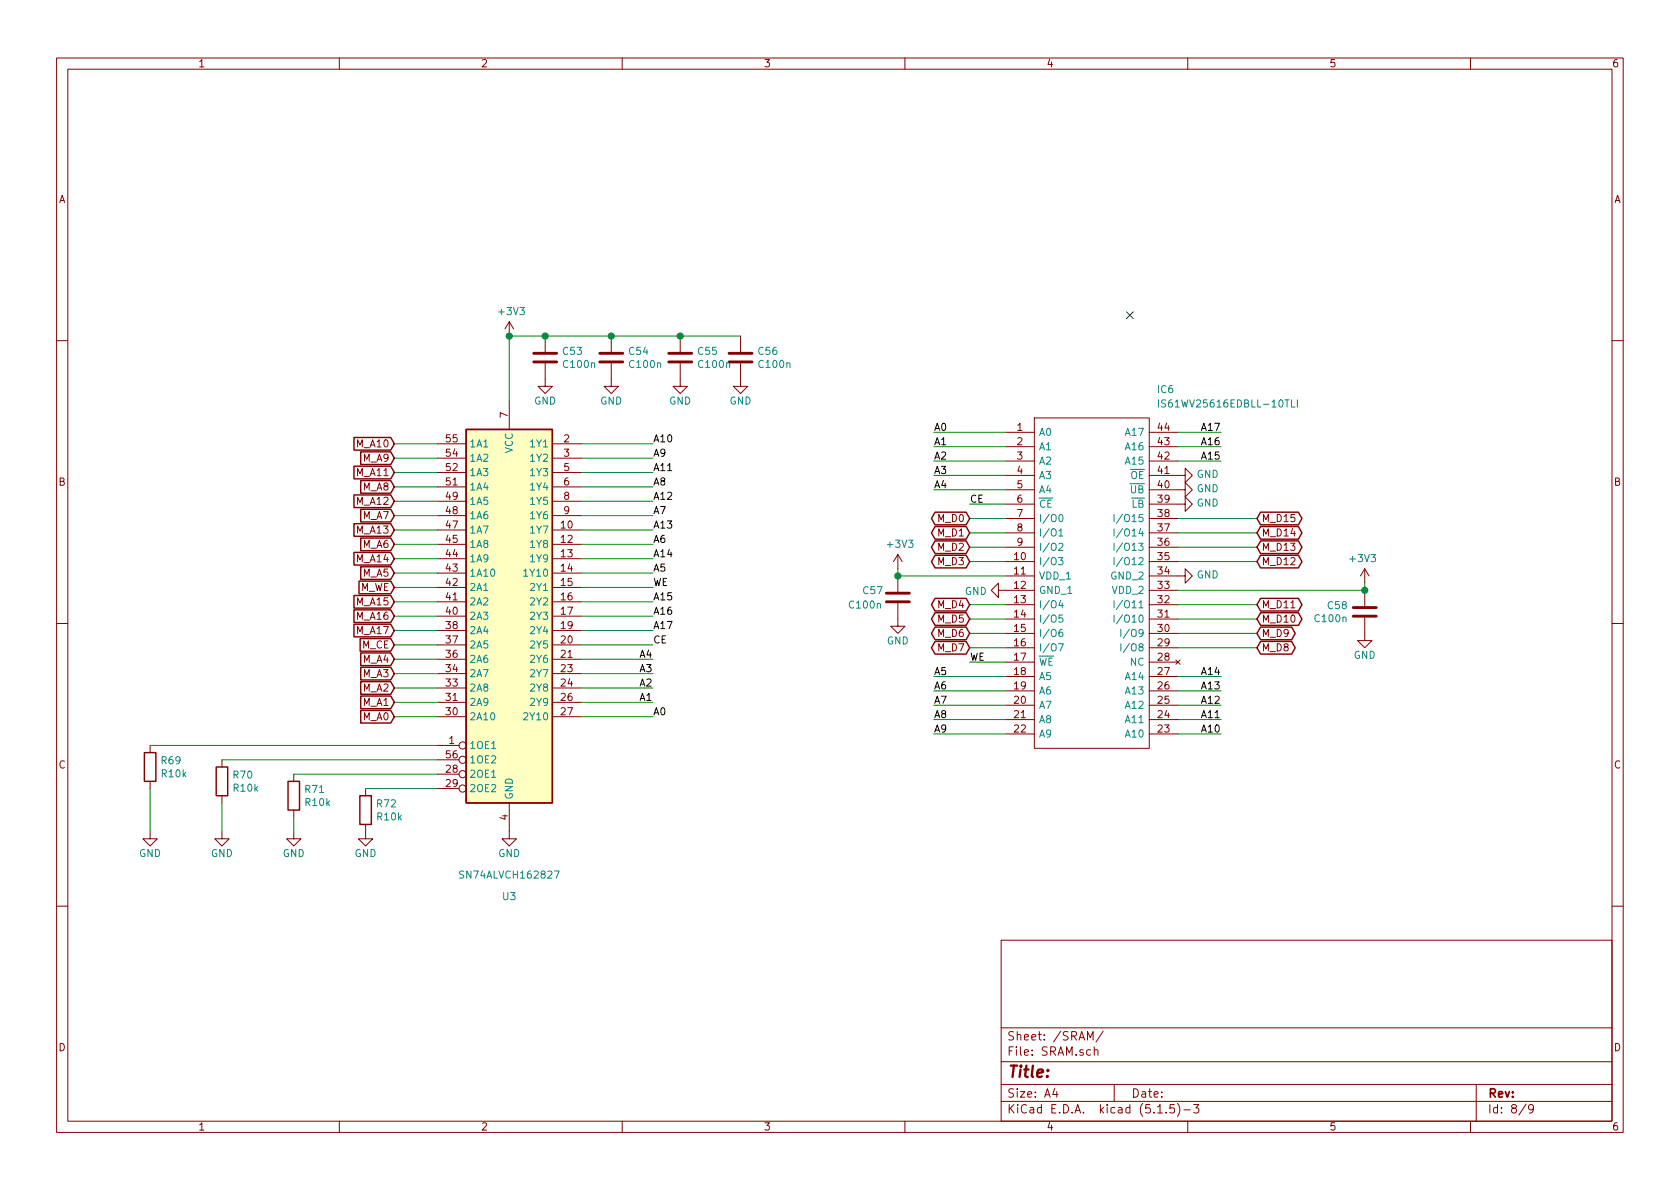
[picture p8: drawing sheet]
<svg xmlns="http://www.w3.org/2000/svg" width="297mm" height="210mm" viewBox="0 0 297 210" stroke-linecap="round" stroke-linejoin="round" font-family="sans-serif">
<g fill="none" stroke="#840000" stroke-width=".18">
<path d="M10 10.3h277v189.9h-277zM12 12.2h273v186.1h-273zM60 10.3v1.9M110 10.3v1.9M160 10.3v1.9M210 10.3v1.9M260 10.3v1.9M90 56.9v2.5M90 56.9l-.7 1.3M90 56.9l.8 1.3M96.4 59.4v2.8M108.1 59.4v2.8"/>
<path d="M120.3 59.4v2.8M130.9 59.4v2.8M10 60.2h2M77.3 78.5h5.1M90 70.9v5M96.4 64.3v4h1.3l-1.3 1.3-1.3-1.3h1.3M97.7 78.5h5M108.1 64.3v4h1.2l-1.2 1.3-1.3-1.3h1.3M120.3 64.3v4h1.2l-1.2 1.3-1.3-1.3h1.3M130.9 64.3v4h1.3l-1.3 1.3-1.2-1.3h1.2M177.8 76.4h5.1M177.8 79h5.1"/>
<path d="M182.9 73.9h20.3v58.4h-20.3zM203.2 76.4h5.1M203.2 79h5.1M285 60.2h2M77.3 93.7h5.1M77.3 96.3h5.1M77.3 98.8h5.1M77.3 81h5.1M77.3 91.2h5.1M77.3 88.6h5.1M77.3 83.6h5.1M77.3 86.1h5.1"/>
<path d="M97.7 93.7h5M97.7 96.3h5M97.7 98.8h5M97.7 81h5M97.7 91.2h5M97.7 88.6h5M97.7 83.6h5M97.7 86.1h5M158.7 98v2.6M158.7 98l-.7 1.3M158.7 98l.8 1.3M177.8 99.3h5.1"/>
<path d="M177.8 81.5h5.1M177.8 96.8h5.1M177.8 94.2h5.1M177.8 91.7h5.1M177.8 89.1h5.1M177.8 84.1h5.1M177.8 86.6h5.1M203.2 89.1h6.3v-1.2l1.3 1.2-1.3 1.3v-1.3M203.2 86.6h6.3v-1.3l1.3 1.3-1.3 1.3v-1.3M203.2 84.1h6.3v-1.3l1.3 1.3-1.3 1.2v-1.2M203.2 99.3h5.1M203.2 81.5h5.1"/>
<path d="M203.2 96.8h5.1M203.2 94.2h5.1M203.2 91.7h5.1M10 110.3h2M77.3 101.3h5.1M77.3 103.9h5.1M77.3 106.4h5.1M77.3 109h5.1M77.3 111.5h5.1M77.3 114h5.1M77.3 116.6h5.1M77.3 119.1h5.1"/>
<path d="M97.7 101.3h5M97.7 103.9h5M97.7 106.4h5M97.7 109h5M97.7 111.5h5M97.7 114h5M97.7 116.6h5M97.7 119.1h5M158.7 106.7v4h1.3l-1.3 1.3-1.2-1.3h1.2M158.7 101.8v2.8M176.5 104.4v-1.3l-1.2 1.3 1.2 1.3v-1.3h6.4M177.8 101.8h5.1"/>
<path d="M177.8 106.9h5.1M177.8 109.5h5.1M177.8 112h5.1M177.8 114.5h5.1M177.8 117.1h5.1M177.8 119.6h5.1M203.2 101.8h6.3v-1.2l1.3 1.2-1.3 1.3v-1.3M203.2 104.4h5.1M203.2 106.9h5.1M203.2 109.5h5.1M203.2 112h5.1M203.2 114.5h5.1"/>
<path d="M203.2 117.1h5.1M203.2 119.6h5.1M207.9 116.7l.8 .8M208.7 116.7l-.8 .8M241.3 109.2v4.1h-1.3l1.3 1.2 1.3-1.2h-1.3M241.3 100.6v2.5M241.3 104.4v2.8M241.3 100.6l.8 1.2M241.3 100.6l-.8 1.2M285 110.3h2M26.5 131.8v1.3M26.5 138.2v1.2"/>
<path d="M39.2 134.4v1.2M51.9 136.9v1.3M64.6 139.4v1.3M77.3 131.8h3.9M77.3 121.7h5.1M77.3 124.2h5.1M77.3 126.7h5.1M77.3 136.9h3.9M77.3 139.4h3.9M77.3 134.4h3.9M97.7 121.7h5M97.7 124.2h5"/>
<path d="M97.7 126.7h5M177.8 122.2h5.1M177.8 124.7h5.1M177.8 127.2h5.1M177.8 129.8h5.1M203.2 122.2h5.1M203.2 124.7h5.1M203.2 127.2h5.1M203.2 129.8h5.1M26.5 147.1v1.2h1.3l-1.3 1.3-1.2-1.3h1.2M39.2 147.1v1.2h1.3l-1.3 1.3-1.2-1.3h1.2M39.2 140.7v1.3"/>
<path d="M51.9 147.1v1.2h1.3l-1.3 1.3-1.2-1.3h1.2M51.9 143.3v1.2M64.6 145.8v2.5h1.3l-1.3 1.3-1.2-1.3h1.2M90 142v6.3h1.3l-1.3 1.3-1.2-1.3h1.2M10 160.2h2M177 166.3h108v32h-108zM285 160.2h2M60 198.3v1.9M110 198.3v1.9M160 198.3v1.9M177 194.8h108M177 191.8h108"/>
<path d="M177 187.8h108M177 181.8h108M186.5 192.5l-.4 1h1M186.8 193v1M192.3 183.9v-1.5l.5 1.1 .5-1.1v1.5M193.5 185.7a.37 .37 0 0 1 .6 .1v.8M193.5 185.1v1.5M195 182.3l-1.2 2M197 191.8v3M204.7 196.8h.8M206.2 196.7v.1M207.6 195.3h-.7l-.1 .7 .2-.1 .5 .1 .2 .2-.1 .5-.2 .1-.6-.1"/>
<path d="M208.2 195.1a1.71 1.71 0 0 1 0 2.3M209.3 196.3h1.2M210 198.3v1.9M211 195.3h1l-.5 .6 .4 .1v.7l-.2 .1-.7-.1M260 198.3v1.9M261 191.8v6.5M269.8 195.2l-1.2 2M271.1 196l-.3 .3-.4-.1-.1-.2v-.4l.1-.2 .4-.1 .2 .2a1.19 1.19 0 0 1-.2 1.2l-.4 .1"/>
<circle cx="81.8" cy="136.9" r=".63"/>
<circle cx="81.8" cy="134.4" r=".63"/>
<circle cx="81.8" cy="131.8" r=".63"/>
<circle cx="81.8" cy="139.4" r=".63"/>
</g>
<path d="M82.4 75.9h15.3v66.1h-15.3z" fill="#ffffc2" stroke="#ffffc2" stroke-width=".18"/>
<g fill="none" stroke="#840000" stroke-width=".25">
<path d="M62.6 77.4h6.5l.6 1.1-.6 1.1h-6.5zM63.8 79.9h5.3l.6 1.1-.6 1.1h-5.3zM82.4 75.9h15.3v66.1h-15.3zM62.6 97.7h6.5l.6 1.1-.6 1.1h-6.5zM62.6 92.6h6.5l.6 1.1-.6 1.1h-6.5zM62.6 87.5h6.5l.6 1.1-.6 1.2h-6.5zM62.6 82.4h6.5l.6 1.2-.6 1.1h-6.5zM63.8 95.1h5.3l.6 1.2-.6 1.1h-5.3zM63.8 85h5.3l.6 1.1-.6 1.1h-5.3zM63.8 90.1h5.3l.6 1.1-.6 1.1h-5.3zM165.3 95.7h5.5l.6 1.1-.6 1.1h-5.5l-.6-1.1zM165.3 93.1h5.5l.6 1.1-.6 1.1h-5.5l-.6-1.1z"/>
<path d="M165.3 90.6h5.5l.6 1.1-.6 1.1h-5.5l-.6-1.1zM165.3 98.2h5.5l.6 1.1-.6 1.1h-5.5l-.6-1.1zM222.9 93.1h6.7l.6 1.1-.6 1.1h-6.7l-.7-1.1zM222.9 90.6h6.7l.6 1.1-.6 1.1h-6.7l-.7-1.1zM222.9 95.7h6.7l.6 1.1-.6 1.1h-6.7l-.7-1.1zM222.9 98.2h6.7l.6 1.1-.6 1.1h-6.7l-.7-1.1zM62.6 110.4h6.5l.6 1.1-.6 1.1h-6.5zM62.6 107.8h6.5l.6 1.2-.6 1.1h-6.5zM62.6 105.3h6.5l.6 1.1-.6 1.1h-6.5zM63.5 102.8h5.6l.6 1.1-.6 1.1h-5.6zM63.7 112.9h5.4l.6 1.1-.6 1.2h-5.4zM63.8 115.5h5.3l.6 1.1-.6 1.1h-5.3z"/>
<path d="M63.8 118h5.3l.6 1.1-.6 1.1h-5.3zM63.8 100.2h5.3l.6 1.1-.6 1.2h-5.3zM165.3 113.4h5.5l.6 1.1-.6 1.2h-5.5l-.6-1.2zM165.3 110.9h5.5l.6 1.1-.6 1.1h-5.5l-.6-1.1zM165.3 108.4h5.5l.6 1.1-.6 1.1h-5.5l-.6-1.1zM165.3 105.8h5.5l.6 1.1-.6 1.1h-5.5l-.6-1.1zM222.9 105.8h6.7l.6 1.1-.6 1.1h-6.7l-.7-1.1zM222.9 108.4h6.7l.6 1.1-.6 1.1h-6.7l-.7-1.1zM222.9 110.9h5.5l.6 1.1-.6 1.1h-5.5l-.7-1.1zM222.9 113.4h5.5l.6 1.1-.6 1.2h-5.5l-.7-1.2zM25.5 133.1h2.1v5.1h-2.1zM38.2 135.6h2.1v5.1h-2.1z"/>
<path d="M50.9 138.2h2.1v5.1h-2.1zM63.8 120.5h5.3l.6 1.2-.6 1.1h-5.3zM63.8 123.1h5.3l.6 1.1-.6 1.1h-5.3zM63.8 125.6h5.3l.6 1.1-.6 1.2h-5.3zM63.6 140.7h2.1v5.1h-2.1z"/>
</g>
<g fill="none" stroke="#008484" stroke-width=".18">
<path d="M204.8 70.7v1.3M206.1 70.8l-.5-.1-.2 .1 .1 .5 .5 .2 .1 .2-.2 .3-.5-.1M228.3 70.7v1.3h.7M229.4 70.7v1.3M187.1 98.6h.8l-.4 .5 .4 .1v.5l-.2 .2-.6-.2M187.2 93.9l.4-.4v1.3M187.2 96.2l.5-.1 .2 .3v.2l-.8 .7h.8M187.2 94.8h.7M187.3 91.1l.2-.1a.69 .69 0 0 1 .5 .6 .69 .69 0 0 1-.5 .6l-.2-.1-.1-.3zM197 91v1.2M197 93.5v1.3M197 96.1v1.2"/>
<path d="M197 98.6v1.3M198.5 98.5l-1.1 1.7M198.5 96l-1.1 1.6M198.5 93.5l-1.1 1.6M198.5 90.9l-1.1 1.7M187.1 113.8h.9l-.5 1.3M187.5 106.2l-.3 .9h.8M187.8 111.3l-.3 .1a.87 .87 0 0 0 0 1.2l.4-.2v-.5l-.4-.1-.3 .2M187.8 106.6v.9M187.9 108.8h-.6l-.1 .6 .2-.2 .5 .2v.5l-.2 .1-.5-.1M197 106.2v1.3M197 108.8v1.2"/>
<path d="M198.2 111.3v1.3M198.2 113.8v1.3M198.5 108.7l-1.1 1.6M198.5 106.2l-1.1 1.6M199.7 113.8l-1.1 1.6M199.7 111.2l-1.1 1.7M200.1 114a.45 .45 0 0 1 .7 0 .88 .88 0 0 1-.2 1.1h-.4a1.07 1.07 0 0 1-.1-1.1zM200.1 111.5a.45 .45 0 0 1 .7 0 .88 .88 0 0 1-.2 1.1l-.4-.1a1.07 1.07 0 0 1-.1-1zM201.6 114.4l-.2-.3v-.1l.2-.2 .5 .2v.3l-.6 .1-.1 .2v.3l.2 .2h.4l.1-.2v-.4l-.2-.1M202.1 111.9l-.2 .2-.4-.1-.1-.1v-.3l.2-.3h.3l.2 .3a.88 .88 0 0 1-.2 .9l-.4 .1M82 154.1l-.5-.1-.2 .1v.3l.1 .2 .5 .2 .1 .3-.3 .2-.4-.1M98 154h.9l-.6 1.3"/>
</g>
<path d="M94.4 64h4M94.4 62.5h4M106 64h4.1M106 62.5h4.1M118.2 64h4.1M118.2 62.5h4.1M128.9 64h4.1M128.9 62.5h4.1M156.7 106.4h4.1M156.7 104.9h4.1M239.3 109h4M239.3 107.4h4" fill="none" stroke="#840000" stroke-width=".51"/>
<g fill="none" stroke="#008400" stroke-width=".18">
<path d="M130.9 59.4h-40.9v11.5M69.7 78.5h7.6M102.7 78.5h12.7M165.1 76.4h12.7M165.1 79h12.7M208.3 76.4h7.6M208.3 79h7.6M69.7 81h7.6M69.7 83.6h7.6M69.7 86.1h7.6M69.7 98.8h7.6M69.7 88.6h7.6"/>
<path d="M69.7 91.2h7.6M69.7 93.7h7.6M69.7 96.3h7.6M102.7 81h12.7M102.7 83.6h12.7M102.7 86.1h12.7M102.7 98.8h12.7M102.7 88.6h12.7M102.7 91.2h12.7M102.7 93.7h12.7M102.7 96.3h12.7M165.1 84.1h12.7"/>
<path d="M165.1 81.5h12.7M165.1 86.6h12.7M171.4 94.2h6.4M171.4 91.7h6.4M171.4 96.8h6.4M171.4 99.3h6.4M171.4 89.1h6.4M208.3 81.5h7.6M208.3 94.2h13.9M208.3 91.7h13.9M208.3 96.8h13.9M208.3 99.3h13.9"/>
<path d="M69.7 119.1h7.6M69.7 116.6h7.6M69.7 101.3h7.6M69.7 103.9h7.6M69.7 106.4h7.6M69.7 109h7.6M69.7 111.5h7.6M69.7 114h7.6M102.7 119.1h12.7M102.7 116.6h12.7M102.7 101.3h12.7M102.7 103.9h12.7"/>
<path d="M102.7 106.4h12.7M102.7 109h12.7M102.7 111.5h12.7M102.7 114h12.7M158.7 100.6v1.2h19.1M165.1 119.6h12.7M171.4 112h6.4M171.4 106.9h6.4M171.4 109.5h6.4M171.4 114.5h6.4M171.4 117.1h6.4M208.3 119.6h7.6"/>
<path d="M208.3 112h13.9M208.3 106.9h13.9M208.3 109.5h13.9M208.3 114.5h13.9M241.3 103.1v1.3h-33M26.5 131.8h50.8M26.5 139.4v7.7M39.2 134.4h38.1M51.9 136.9h25.4M64.6 139.4h12.7M69.7 121.7h7.6M69.7 124.2h7.6"/>
<path d="M69.7 126.7h7.6M102.7 121.7h12.7M102.7 124.2h12.7M102.7 126.7h12.7M165.1 122.2h12.7M165.1 124.7h12.7M165.1 127.2h12.7M165.1 129.8h12.7M208.3 122.2h7.6M208.3 124.7h7.6M208.3 127.2h7.6M208.3 129.8h7.6"/>
<path d="M39.2 142v5.1M51.9 144.5v2.6"/>
</g>
<g fill="#008400" stroke="#008400" stroke-width=".25">
<circle cx="120.3" cy="59.4" r=".51"/>
<circle cx="158.8" cy="101.8" r=".51"/>
<circle cx="108.1" cy="59.4" r=".51"/>
<circle cx="96.4" cy="59.4" r=".51"/>
<circle cx="241.3" cy="104.4" r=".51"/>
<circle cx="90" cy="59.4" r=".51"/>
</g>
<path d="M199.2 55.1l1.2 1.3M200.4 55.1l-1.2 1.3" fill="none" stroke="#000084" stroke-width=".18"/>
<text font-size="2.8" fill="#840000" x="178" y="190.5">Title:</text>
<g font-size="2.1" fill="#840000">
<text x="178" y="184">Sheet: /SRAM/</text>
<text x="178" y="186.7">File: SRAM.sch</text>
<text x="178" y="196.9">KiCad E.D.A. kicad (5.1.5)-3</text>
<text x="178" y="194.1">Size: A4</text>
<text x="200" y="194.1">Date:</text>
<text x="263" y="194.1">Rev:</text>
<text x="263" y="196.9">Id: 8/9</text>
</g>
<g font-size="1.8" fill="#840000">
<text x="35" y="11.9">1</text>
<text x="85" y="11.9">2</text>
<text x="135" y="11.9">3</text>
<text x="185" y="11.9">4</text>
<text x="235" y="11.9">5</text>
<text x="285" y="11.9">6</text>
<text x="10.4" y="35.9">A</text>
<text x="285.4" y="35.9">A</text>
<text x="89.8" y="73.9" transform="rotate(-90 89.8 73.9)">7</text>
<text x="179.9" y="76.2">1</text>
<text x="204.8" y="76.2">44</text>
<text x="63.2" y="79.1">M_A10</text>
<text x="64.2" y="81.7">M_A9</text>
<text x="78.9" y="83.3">52</text>
<text x="78.9" y="80.8">54</text>
<text x="78.9" y="78.2">55</text>
<text x="99.7" y="78.2">2</text>
<text x="99.7" y="80.8">3</text>
<text x="99.7" y="83.3">5</text>
<text x="179.9" y="78.7">2</text>
<text x="179.9" y="81.3">3</text>
<text x="179.9" y="83.8">4</text>
<text x="204.8" y="83.8">41</text>
<text x="204.8" y="81.3">42</text>
<text x="204.8" y="78.7">43</text>
<text x="10.4" y="85.9">B</text>
<text x="63.2" y="89.3">M_A12</text>
<text x="63.2" y="84.2">M_A11</text>
<text x="64.2" y="86.7">M_A8</text>
<text x="78.9" y="88.4">49</text>
<text x="78.9" y="85.8">51</text>
<text x="99.7" y="85.8">6</text>
<text x="99.7" y="88.4">8</text>
<text x="179.9" y="86.4">5</text>
<text x="179.9" y="88.9">6</text>
<text x="204.8" y="88.9">39</text>
<text x="204.8" y="86.4">40</text>
<text x="285.4" y="85.9">B</text>
<text x="63.2" y="94.4">M_A13</text>
<text x="64.2" y="91.8">M_A7</text>
<text x="78.9" y="93.5">47</text>
<text x="78.9" y="90.9">48</text>
<text x="99.2" y="93.5">10</text>
<text x="99.7" y="90.9">9</text>
<text x="165.9" y="94.9">M_D1</text>
<text x="165.9" y="92.3">M_D0</text>
<text x="179.9" y="91.4">7</text>
<text x="179.9" y="94">8</text>
<text x="204.8" y="94">37</text>
<text x="204.8" y="91.4">38</text>
<text x="223" y="94.9">M_D14</text>
<text x="223" y="92.3">M_D15</text>
<text x="63.2" y="99.4">M_A14</text>
<text x="64.2" y="102">M_A5</text>
<text x="64.2" y="96.9">M_A6</text>
<text x="78.9" y="101.1">43</text>
<text x="78.9" y="98.5">44</text>
<text x="78.9" y="96">45</text>
<text x="99.2" y="96">12</text>
<text x="99.2" y="98.5">13</text>
<text x="99.2" y="101.1">14</text>
<text x="165.9" y="97.4">M_D2</text>
<text x="165.9" y="99.9">M_D3</text>
<text x="179.4" y="99.1">10</text>
<text x="179.4" y="101.6">11</text>
<text x="179.9" y="96.5">9</text>
<text x="204.8" y="101.6">34</text>
<text x="204.8" y="99.1">35</text>
<text x="204.8" y="96.5">36</text>
<text x="223" y="97.4">M_D13</text>
<text x="223" y="99.9">M_D12</text>
<text x="63.2" y="107.1">M_A15</text>
<text x="63.6" y="104.5">M_WE</text>
<text x="78.9" y="106.2">41</text>
<text x="78.9" y="103.6">42</text>
<text x="99.2" y="103.6">15</text>
<text x="99.2" y="106.2">16</text>
<text x="165.9" y="107.6">M_D4</text>
<text x="179.4" y="104.1">12</text>
<text x="179.4" y="106.7">13</text>
<text x="204.8" y="106.7">32</text>
<text x="204.8" y="104.1">33</text>
<text x="223" y="107.6">M_D11</text>
<text x="63.2" y="112.1">M_A17</text>
<text x="63.2" y="109.6">M_A16</text>
<text x="78.9" y="113.8">37</text>
<text x="78.9" y="111.2">38</text>
<text x="78.9" y="108.7">40</text>
<text x="99.2" y="108.7">17</text>
<text x="99.2" y="111.2">19</text>
<text x="99.2" y="113.8">20</text>
<text x="165.9" y="112.6">M_D6</text>
<text x="165.9" y="110.1">M_D5</text>
<text x="179.4" y="109.2">14</text>
<text x="179.4" y="111.8">15</text>
<text x="204.8" y="111.8">30</text>
<text x="204.8" y="109.2">31</text>
<text x="223" y="110.1">M_D10</text>
<text x="223" y="112.6">M_D9</text>
<text x="64" y="114.7">M_CE</text>
<text x="64.2" y="117.2">M_A4</text>
<text x="64.2" y="119.8">M_A3</text>
<text x="78.9" y="118.9">34</text>
<text x="78.9" y="116.3">36</text>
<text x="99.2" y="116.3">21</text>
<text x="99.2" y="118.9">23</text>
<text x="165.9" y="115.2">M_D7</text>
<text x="179.4" y="114.3">16</text>
<text x="179.4" y="116.8">17</text>
<text x="179.4" y="119.4">18</text>
<text x="204.8" y="119.4">27</text>
<text x="204.8" y="116.8">28</text>
<text x="204.8" y="114.3">29</text>
<text x="223" y="115.2">M_D8</text>
<text x="64.2" y="122.3">M_A2</text>
<text x="64.2" y="124.8">M_A1</text>
<text x="78.9" y="123.9">31</text>
<text x="78.9" y="121.4">33</text>
<text x="99.2" y="121.4">24</text>
<text x="99.2" y="123.9">26</text>
<text x="179.4" y="121.9">19</text>
<text x="179.4" y="124.5">20</text>
<text x="204.8" y="124.5">25</text>
<text x="204.8" y="121.9">26</text>
<text x="64.2" y="127.4">M_A0</text>
<text x="78.9" y="126.5">30</text>
<text x="79.4" y="131.6">1</text>
<text x="99.2" y="126.5">27</text>
<text x="179.4" y="127">21</text>
<text x="179.4" y="129.5">22</text>
<text x="204.8" y="129.5">23</text>
<text x="204.8" y="127">24</text>
<text x="10.4" y="135.9">C</text>
<text x="78.9" y="136.6">28</text>
<text x="78.9" y="134.1">56</text>
<text x="285.4" y="135.9">C</text>
<text x="78.9" y="139.2">29</text>
<text x="89.8" y="145" transform="rotate(-90 89.8 145)">4</text>
<text x="10.4" y="185.9">D</text>
<text x="285.4" y="185.9">D</text>
<text x="35" y="199.9">1</text>
<text x="85" y="199.9">2</text>
<text x="135" y="199.9">3</text>
<text x="185" y="199.9">4</text>
<text x="235" y="199.9">5</text>
<text x="285" y="199.9">6</text>
</g>
<g font-size="1.8" fill="#008484">
<text x="88.3" y="55.7">+3V3</text>
<text x="99.6" y="62.8">C53</text>
<text x="99.8" y="65.1">C100n</text>
<text x="111.3" y="62.8">C54</text>
<text x="111.5" y="65.1">C100n</text>
<text x="123.5" y="62.8">C55</text>
<text x="123.6" y="65.1">C100n</text>
<text x="134.1" y="62.8">C56</text>
<text x="134.3" y="65.1">C100n</text>
<text x="94.4" y="71.5">GND</text>
<text x="106.1" y="71.5">GND</text>
<text x="118.3" y="71.5">GND</text>
<text x="129" y="71.5">GND</text>
<text x="204.7" y="69.5">IC6</text>
<text x="183.6" y="77.1">A0</text>
<text x="199.2" y="77.1">A17</text>
<text x="205.9" y="72.1">IS61WV25616EDBLL-10TLI</text>
<text x="82.9" y="81.7">1A2</text>
<text x="82.9" y="79.1">1A1</text>
<text x="90.7" y="80.2" transform="rotate(-90 90.7 80.2)">VCC</text>
<text x="94" y="79.1">1Y1</text>
<text x="94" y="81.7">1Y2</text>
<text x="183.6" y="79.6">A1</text>
<text x="183.6" y="82.2">A2</text>
<text x="199.2" y="82.2">A15</text>
<text x="199.2" y="79.6">A16</text>
<text x="82.9" y="89.3">1A5</text>
<text x="82.9" y="86.7">1A4</text>
<text x="82.9" y="84.2">1A3</text>
<text x="94" y="84.2">1Y3</text>
<text x="94" y="86.7">1Y4</text>
<text x="94" y="89.3">1Y5</text>
<text x="183.6" y="84.7">A3</text>
<text x="183.6" y="87.2">A4</text>
<text x="183.6" y="89.8">CE</text>
<text x="199.9" y="87.2">UB</text>
<text x="199.9" y="84.7">OE</text>
<text x="200.1" y="89.8">LB</text>
<text x="211.6" y="89.6">GND</text>
<text x="211.6" y="87">GND</text>
<text x="211.6" y="84.5">GND</text>
<text x="82.9" y="94.4">1A7</text>
<text x="82.9" y="91.8">1A6</text>
<text x="94" y="94.4">1Y7</text>
<text x="94" y="91.8">1Y6</text>
<text x="183.6" y="92.3">I/O0</text>
<text x="183.6" y="94.9">I/O1</text>
<text x="198.1" y="94.9">I/O14</text>
<text x="198.1" y="92.3">I/O15</text>
<text x="82.9" y="102">1A10</text>
<text x="82.9" y="99.4">1A9</text>
<text x="82.9" y="96.9">1A8</text>
<text x="93" y="102">1Y10</text>
<text x="94" y="96.9">1Y8</text>
<text x="94" y="99.4">1Y9</text>
<text x="157" y="96.9">+3V3</text>
<text x="183.6" y="99.9">I/O3</text>
<text x="183.6" y="97.4">I/O2</text>
<text x="198.1" y="99.9">I/O12</text>
<text x="198.1" y="97.4">I/O13</text>
<text x="238.8" y="99.4">+3V3</text>
<text x="82.9" y="107.1">2A2</text>
<text x="82.9" y="104.5">2A1</text>
<text x="94" y="104.5">2Y1</text>
<text x="94" y="107.1">2Y2</text>
<text x="150.3" y="107.6">C100n</text>
<text x="152.7" y="105.1">C57</text>
<text x="170.6" y="105.2">GND</text>
<text x="183.6" y="102.5">VDD_1</text>
<text x="183.6" y="105">GND_1</text>
<text x="183.6" y="107.6">I/O4</text>
<text x="196.5" y="102.5">GND_2</text>
<text x="196.7" y="105">VDD_2</text>
<text x="198.1" y="107.6">I/O11</text>
<text x="211.6" y="102.3">GND</text>
<text x="234.8" y="107.7">C58</text>
<text x="82.9" y="112.1">2A4</text>
<text x="82.9" y="109.6">2A3</text>
<text x="94" y="109.6">2Y3</text>
<text x="94" y="112.1">2Y4</text>
<text x="156.8" y="114">GND</text>
<text x="183.6" y="110.1">I/O5</text>
<text x="183.6" y="112.6">I/O6</text>
<text x="198.1" y="110.1">I/O10</text>
<text x="232.6" y="110">C100n</text>
<text x="82.9" y="119.8">2A7</text>
<text x="82.9" y="117.2">2A6</text>
<text x="82.9" y="114.7">2A5</text>
<text x="94" y="114.7">2Y5</text>
<text x="94" y="117.2">2Y6</text>
<text x="94" y="119.8">2Y7</text>
<text x="183.6" y="115.2">I/O7</text>
<text x="183.6" y="117.7">WE</text>
<text x="199.9" y="117.7">NC</text>
<text x="239.3" y="116.5">GND</text>
<text x="82.9" y="124.8">2A9</text>
<text x="82.9" y="122.3">2A8</text>
<text x="94" y="122.3">2Y8</text>
<text x="94" y="124.8">2Y9</text>
<text x="183.6" y="120.3">A5</text>
<text x="183.6" y="122.8">A6</text>
<text x="183.6" y="125.3">A7</text>
<text x="199.2" y="125.3">A12</text>
<text x="199.2" y="122.8">A13</text>
<text x="199.2" y="120.3">A14</text>
<text x="82.9" y="127.4">2A10</text>
<text x="93" y="127.4">2Y10</text>
<text x="183.6" y="127.9">A8</text>
<text x="183.6" y="130.4">A9</text>
<text x="199.2" y="130.4">A10</text>
<text x="199.2" y="127.9">A11</text>
<text x="28.6" y="135.1">R69</text>
<text x="28.7" y="137.5">R10k</text>
<text x="41.3" y="137.7">R70</text>
<text x="82.9" y="132.5">1OE1</text>
<text x="82.9" y="137.5">2OE1</text>
<text x="82.9" y="135">1OE2</text>
<text x="41.4" y="140">R10k</text>
<text x="54" y="140.2">R71</text>
<text x="54.1" y="142.5">R10k</text>
<text x="66.7" y="142.8">R72</text>
<text x="82.9" y="140.1">2OE2</text>
<text x="90.7" y="141.5" transform="rotate(-90 90.7 141.5)">GND</text>
<text x="66.8" y="145.1">R10k</text>
<text x="24.6" y="151.6">GND</text>
<text x="37.3" y="151.6">GND</text>
<text x="50" y="151.6">GND</text>
<text x="62.7" y="151.6">GND</text>
<text x="81.8" y="155.4">SN74ALVCH162827</text>
<text x="88.1" y="151.6">GND</text>
<text x="88.9" y="159.2">U3</text>
</g>
<g font-size="1.8">
<text x="165.1" y="76.2">A0</text>
<text x="212.6" y="76.2">A17</text>
<text x="115.4" y="83.3">A11</text>
<text x="115.4" y="78.2">A10</text>
<text x="115.4" y="80.8">A9</text>
<text x="165.1" y="83.8">A3</text>
<text x="165.1" y="81.3">A2</text>
<text x="165.1" y="78.7">A1</text>
<text x="212.6" y="81.3">A15</text>
<text x="212.6" y="78.7">A16</text>
<text x="115.4" y="88.4">A12</text>
<text x="115.4" y="85.8">A8</text>
<text x="165.1" y="86.4">A4</text>
<text x="171.4" y="88.9">CE</text>
<text x="115.4" y="93.5">A13</text>
<text x="115.4" y="90.9">A7</text>
<text x="115.4" y="98.5">A14</text>
<text x="115.4" y="96">A6</text>
<text x="115.4" y="101.1">A5</text>
<text x="115.4" y="103.6">WE</text>
<text x="115.4" y="106.2">A15</text>
<text x="115.4" y="113.8">CE</text>
<text x="115.4" y="108.7">A16</text>
<text x="115.4" y="111.2">A17</text>
<text x="113.2" y="116.3">A4</text>
<text x="113.2" y="118.9">A3</text>
<text x="165.1" y="119.4">A5</text>
<text x="171.4" y="116.8">WE</text>
<text x="212.6" y="119.4">A14</text>
<text x="113.2" y="121.4">A2</text>
<text x="113.2" y="123.9">A1</text>
<text x="165.1" y="124.5">A7</text>
<text x="165.1" y="121.9">A6</text>
<text x="212.6" y="124.5">A12</text>
<text x="212.6" y="121.9">A13</text>
<text x="115.4" y="126.5">A0</text>
<text x="165.1" y="127">A8</text>
<text x="165.1" y="129.5">A9</text>
<text x="212.6" y="129.5">A10</text>
<text x="212.6" y="127">A11</text>
</g>
</svg>
